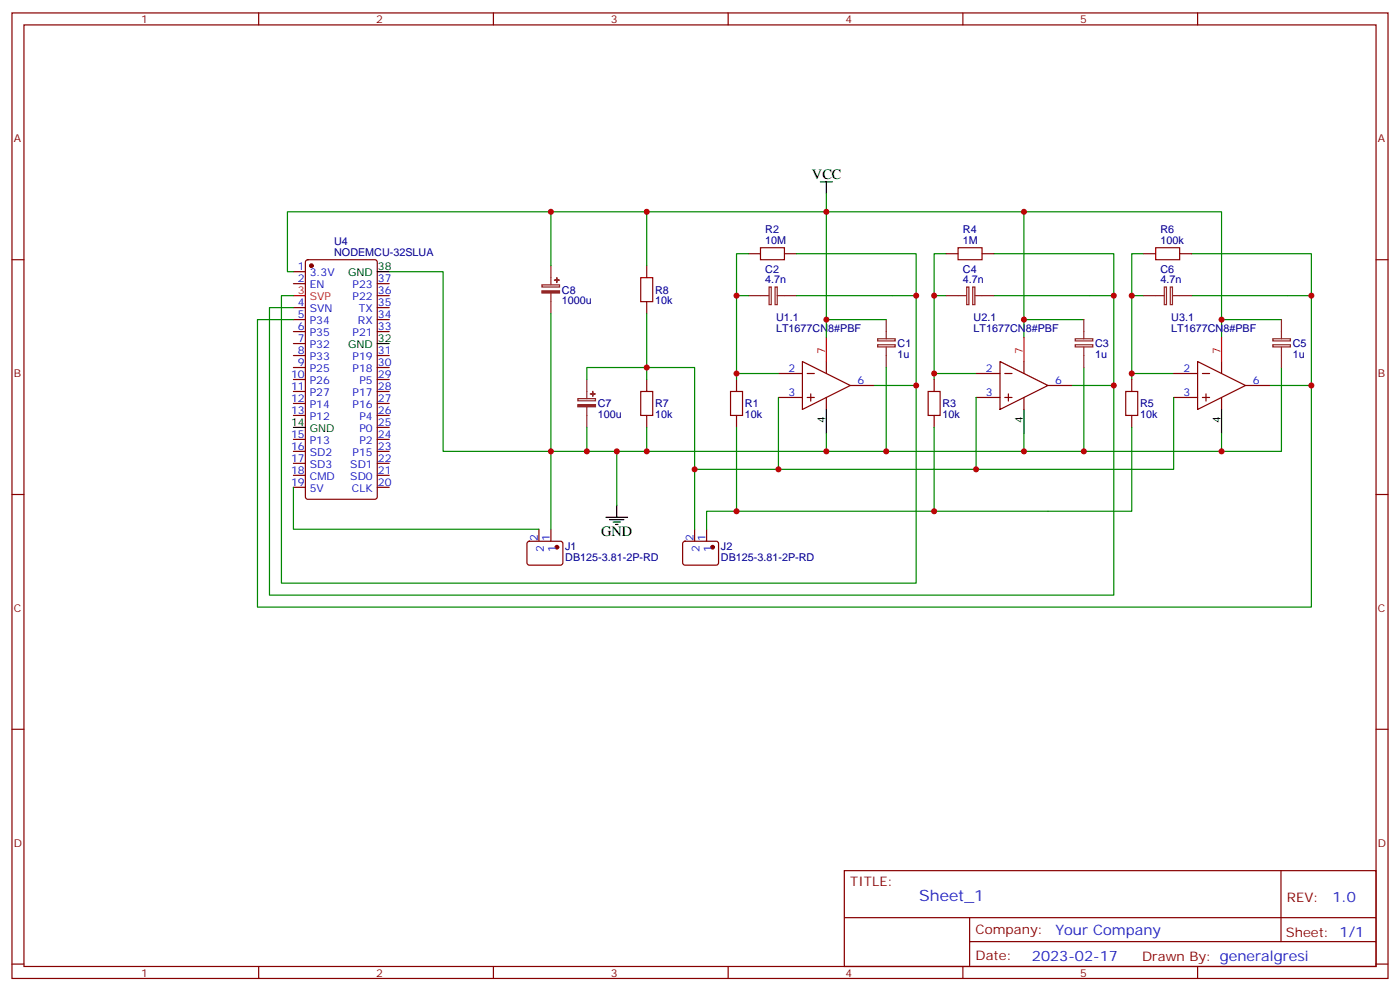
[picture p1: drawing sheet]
<svg xmlns="http://www.w3.org/2000/svg" width="412mm" height="292mm" viewBox="0 0 412 292" stroke-linecap="round" stroke-linejoin="round" font-family="sans-serif">
<g fill="none" stroke="#870000" stroke-width=".35">
<path d="M3.5 3.8h405.4v284.3h-405.4zM7.1 7.3h398.2v277.3h-398.2zM76.2 3.8v3.5M145.3 3.8v3.5M214.5 3.8v3.5M283.6 3.8v3.5M352.8 3.8v3.5M3.5 76.5h3.6M90.2 76.7l.5-.2h19.7l.7 .4v69.4l-.4 .7h-20l-.7-.4v-69.4zM190.5 78.2v3.6M220.5 74.7h3.5M231.1 74.7h3.5"/>
<path d="M278.7 74.7h3.5M289.3 74.7h3.5M336.9 74.7h3.5M347.5 74.7h3.5M405.3 76.5h3.6M86.4 80h3.6M86.4 83.5h3.6M86.4 90.6h3.6M86.4 94.1h3.6M86.4 97.6h3.6M111.1 83.5h3.6M111.1 90.6h3.6"/>
<path d="M111.1 94.1h3.6M111.1 97.6h3.6M111.1 87.1h3.6M190.5 88.8v3.6M86.4 101.2h3.6M86.4 104.7h3.6M86.4 108.2h3.6M86.4 111.8h3.6M86.4 115.3h3.6M86.4 118.8h3.6M111.1 104.7h3.6M111.1 108.2h3.6"/>
<path d="M111.1 111.8h3.6M111.1 115.3h3.6M111.1 118.8h3.6M190.5 111.8v3.5M217 111.8v3.5M229.3 110h7.1M229.3 117.1h7.1M236.4 106.5l14.1 7-14.1 7.1zM237.8 110h2.1M237.8 117.1h2.1M238.8 116v2.1M243.4 106.5v3.5"/>
<path d="M243.4 117.1v3.5M250.5 113.5h7M275.2 111.8v3.5M287.5 110h7.1M287.5 117.1h7.1M294.6 106.5l14.1 7-14.1 7.1zM296 110h2.1M296 117.1h2.1M297 116v2.1M301.6 106.5v3.5M301.6 117.1v3.5M308.7 113.5h7"/>
<path d="M333.4 111.8v3.5M345.7 110h7.1M345.7 117.1h7.1M352.8 106.5l14.1 7-14.1 7.1zM354.2 110h2.1M354.2 117.1h2.1M355.2 116v2.1M359.8 106.5v3.5M359.8 117.1v3.5M366.9 113.5h7M86.4 122.3h3.6M86.4 129.4h3.6"/>
<path d="M86.4 132.9h3.6M86.4 136.5h3.6M86.4 140h3.6M111.1 122.3h3.6M111.1 129.4h3.6M111.1 132.9h3.6M111.1 136.5h3.6M111.1 140h3.6M111.1 125.9h3.6M190.5 122.3v3.6M217 122.3v3.6M275.2 122.3v3.6"/>
<path d="M333.4 122.3v3.6M3.5 145.6h3.6M86.4 143.5h3.6M111.1 143.5h3.6M155.5 159.6l.4-.2h9.5l.4 .7-.1 5.9-.6 .4h-9.4l-.5-.7v-5.6zM158.7 155.9v3.5M162.3 155.9v3.5M201.3 159.6l.5-.2h9.4l.5 .7-.1 5.9-.6 .4h-9.5l-.4-.7v-5.6zM204.6 155.9v3.5M208.1 155.9v3.5M405.3 145.6h3.6M3.5 214.8h3.6"/>
<path d="M405.3 214.8h3.6M248.7 256.4h156.6v28.2h-156.6zM377.3 256.4v20.9M248.7 270.2h156.5M285.6 277.3h119.6M285.6 270.2v14.2M3.5 283.9h3.6M76.2 284.6v3.5M145.3 284.6v3.5M214.5 284.6v3.5M283.6 284.6v3.5M352.8 284.6v3.5"/>
<path d="M405.3 283.9h3.6"/>
</g>
<g fill="none" stroke="#000" stroke-width=".35">
<path d="M241.7 53.6h3.5M243.4 53.6v3.5M111.1 80h3.6M111.1 101.2h3.6M86.4 125.9h3.6M243.4 120.6v7M301.6 120.6v7M359.8 120.6v7M178.5 152.3h6.4M179.6 153h4.2M180.6 153.7h2.1M181.3 154.4h.7"/>
<path d="M181.7 148.8v3.5"/>
</g>
<path d="M224 73h7.1v3.5h-7.1zM282.2 73h7.1v3.5h-7.1zM340.4 73h7.1v3.5h-7.1zM188.7 81.8h3.6v7h-3.6zM188.7 115.3h3.6v7h-3.6zM215.2 115.3h3.5v7h-3.5zM273.4 115.3h3.5v7h-3.5zM331.6 115.3h3.5v7h-3.5z" fill="none" stroke="#a10000" stroke-width=".35"/>
<g fill="none" stroke="#8c2424" stroke-width=".35">
<path d="M162.3 78.2v5.7M159.6 83.9h5.2v.6h-5.2zM162.3 86.4v6M220.5 87.1h6M226.6 84.5h.6v5.2h-.6zM228.3 84.5h.7v5.2h-.7zM229 87.1h5.6M258.5 99.8h5.2v.6h-5.2zM261.1 94.1v5.7M278.7 87.1h6M284.8 84.5h.6v5.2h-.6zM286.5 84.5h.7v5.2h-.7z"/>
<path d="M287.2 87.1h5.6M316.7 99.8h5.2v.6h-5.2zM319.3 94.1v5.7M336.9 87.1h6M343 84.5h.6v5.2h-.6zM344.7 84.5h.7v5.2h-.7zM345.4 87.1h5.6M374.9 99.8h5.2v.6h-5.2zM377.5 94.1v5.7M170.2 117.4h5.2v.6h-5.2zM172.9 111.8v5.6M172.9 119.9v6"/>
<path d="M258.5 101.5h5.2v.7h-5.2zM261.1 102.2v6M316.7 101.5h5.2v.7h-5.2zM319.3 102.2v6M374.9 101.5h5.2v.7h-5.2zM377.5 102.2v6"/>
</g>
<g fill="#8c2424" stroke="#8c2424" stroke-width=".35">
<path d="M170.2 119.2h5.2v.6h-5.2z"/>
<path d="M173.9 116h1.4z"/>
<path d="M174.6 115.3v1.4z"/>
<path d="M159.6 85.7h5.2v.6h-5.2z"/>
<path d="M163.3 82.5h1.4z"/>
<path d="M164 81.8v1.4z"/>
</g>
<path d="M86.4 87.1h3.6M243.4 99.4v7.1M301.6 99.4v7.1M359.8 99.4v7.1" fill="none" stroke="#f00" stroke-width=".35"/>
<g fill="none" stroke="#008700" stroke-width=".35">
<path d="M243.4 57.1v42.3M162.3 78.2v-15.8h28.2v15.8M162.3 62.4h-77.6v17.6h1.7M190.5 62.4h111.1v31.7M220.5 74.7h-3.5v35.3M234.6 74.7h35.3v38.8h-12.4M278.7 74.7h-3.5v35.3M292.8 74.7h35.3v38.8h-12.4M301.6 62.4h58.2v31.7M336.9 74.7h-3.5v35.3M351 74.7h35.3v38.8h-12.4M86.4 87.1h-3.5v84.6h187v-58.2"/>
<path d="M86.4 90.6h-7v84.7h248.7v-61.8M86.4 94.1h-10.6v84.7h310.5v-65.3M114.7 80h15.8v52.9h31.8v23M162.3 92.4v40.5h10.6M190.5 92.4v19.4M217 87.1h3.5M234.6 87.1h35.3M243.4 94.1h17.7M275.2 87.1h3.5M292.8 87.1h35.3M319.3 94.1h-17.7v5.3M333.4 87.1h3.5"/>
<path d="M351 87.1h35.3M377.5 94.1h-17.7v5.3M172.9 111.8v-3.6h31.7v47.7M229.3 110h-12.3v1.8M229.3 117.1v21.1h-24.7M261.1 108.2v24.7h-17.7M287.5 110h-12.3v1.8M287.5 117.1v21.1h-58.2M319.3 108.2v24.7h-58.2M345.7 110h-12.3v1.8M345.7 117.1v21.1h-58.2M377.5 108.2v24.7h-58.2"/>
<path d="M172.9 125.9v7h17.6v-7M181.7 132.9v15.9M217 125.9v24.7M243.4 127.6v5.3h-52.9M275.2 125.9v24.7M301.6 127.6v5.3M333.4 125.9v24.7h-125.3v5.3M359.8 127.6v5.3M86.4 143.5v12.4h72.3"/>
</g>
<g fill="#870000" stroke="#870000" stroke-width=".35">
<circle cx="209.9" cy="161.1" r=".53"/>
<circle cx="164" cy="161.1" r=".53"/>
<circle cx="91.7" cy="78.2" r=".53"/>
</g>
<g fill="#c00">
<circle cx="172.9" cy="132.9" r=".88"/>
<circle cx="190.5" cy="108.2" r=".88"/>
<circle cx="190.5" cy="132.9" r=".88"/>
<circle cx="217" cy="110" r=".88"/>
<circle cx="217" cy="87.1" r=".88"/>
<circle cx="217" cy="150.6" r=".88"/>
<circle cx="204.6" cy="138.2" r=".88"/>
<circle cx="269.9" cy="87.1" r=".88"/>
<circle cx="243.4" cy="132.9" r=".88"/>
<circle cx="243.4" cy="94.1" r=".88"/>
<circle cx="328.1" cy="87.1" r=".88"/>
<circle cx="275.2" cy="87.1" r=".88"/>
<circle cx="275.2" cy="110" r=".88"/>
<circle cx="386.3" cy="87.1" r=".88"/>
<circle cx="333.4" cy="87.1" r=".88"/>
<circle cx="333.4" cy="110" r=".88"/>
<circle cx="261.1" cy="132.9" r=".88"/>
<circle cx="319.3" cy="132.9" r=".88"/>
<circle cx="301.6" cy="132.9" r=".88"/>
<circle cx="359.8" cy="132.9" r=".88"/>
<circle cx="275.2" cy="150.6" r=".88"/>
<circle cx="229.3" cy="138.2" r=".88"/>
<circle cx="287.5" cy="138.2" r=".88"/>
<circle cx="243.4" cy="62.4" r=".88"/>
<circle cx="359.8" cy="94.1" r=".88"/>
<circle cx="190.5" cy="62.4" r=".88"/>
<circle cx="162.3" cy="132.9" r=".88"/>
<circle cx="181.7" cy="132.9" r=".88"/>
<circle cx="301.6" cy="94.1" r=".88"/>
<circle cx="301.6" cy="62.4" r=".88"/>
<circle cx="269.9" cy="113.5" r=".88"/>
<circle cx="328.1" cy="113.5" r=".88"/>
<circle cx="386.3" cy="113.5" r=".88"/>
<circle cx="162.3" cy="62.4" r=".88"/>
</g>
<text font-size="4.6" fill="#00f" x="270.8" y="265.4">Sheet_1</text>
<g font-size="4.2">
<text x="239.2" y="52.8">VCC</text>
<text x="177.1" y="158">GND</text>
</g>
<g font-size="4.2" fill="#00f">
<text x="392.5" y="265.7">1.0</text>
<text x="310.9" y="275.2">Your Company</text>
<text x="304" y="283">2023-02-17</text>
</g>
<g font-size="3.9" fill="#800">
<text x="250.5" y="261">TITLE:</text>
<text x="379.1" y="265.7">REV:</text>
<text x="287.4" y="275.2">Company:</text>
<text x="378.7" y="275.8">Sheet: 1/1</text>
<text x="287.4" y="282.9">Date:</text>
<text x="336.4" y="282.9">Drawn By: generalgresi</text>
</g>
<g font-size="3.2" fill="#800">
<text x="41.6" y="6.8">1</text>
<text x="110.8" y="6.8">2</text>
<text x="179.9" y="6.8">3</text>
<text x="249.1" y="6.8">4</text>
<text x="318.2" y="6.8">5</text>
<text x="4.1" y="41.9">A</text>
<text x="405.9" y="41.9">A</text>
<text x="4.1" y="111.1">B</text>
<text x="405.9" y="111.1">B</text>
<text x="4.1" y="180.2">C</text>
<text x="405.9" y="180.2">C</text>
<text x="4.1" y="249.3">D</text>
<text x="405.9" y="249.3">D</text>
<text x="41.6" y="287.6">1</text>
<text x="110.8" y="287.6">2</text>
<text x="179.9" y="287.6">3</text>
<text x="249.1" y="287.6">4</text>
<text x="318.2" y="287.6">5</text>
</g>
<g font-size="3.2" fill="#000080">
<text x="225.4" y="71.9">10M</text>
<text x="225.4" y="68.7">R2</text>
<text x="283.6" y="71.9">1M</text>
<text x="283.6" y="68.7">R4</text>
<text x="341.9" y="71.9">100k</text>
<text x="341.9" y="68.7">R6</text>
<text x="98.4" y="75.3">NODEMCU-32SLUA</text>
<text x="98.4" y="72.1">U4</text>
<text x="225.4" y="83.5">4.7n</text>
<text x="225.4" y="80.3">C2</text>
<text x="283.6" y="83.5">4.7n</text>
<text x="283.6" y="80.3">C4</text>
<text x="341.9" y="83.5">4.7n</text>
<text x="341.9" y="80.3">C6</text>
<text x="165.5" y="89.7">1000u</text>
<text x="165.5" y="86.4">C8</text>
<text x="193" y="89.7">10k</text>
<text x="193" y="86.4">R8</text>
<text x="228.6" y="94.4">U1.1</text>
<text x="286.8" y="94.4">U2.1</text>
<text x="345" y="94.4">U3.1</text>
<text x="228.6" y="97.6">LT1677CN8#PBF</text>
<text x="286.8" y="97.6">LT1677CN8#PBF</text>
<text x="345" y="97.6">LT1677CN8#PBF</text>
<text x="264.4" y="105.5">1u</text>
<text x="264.4" y="102.3">C1</text>
<text x="322.6" y="105.5">1u</text>
<text x="322.6" y="102.3">C3</text>
<text x="380.8" y="105.5">1u</text>
<text x="380.8" y="102.3">C5</text>
<text x="176.1" y="119.9">C7</text>
<text x="193" y="119.9">R7</text>
<text x="219.4" y="120">R1</text>
<text x="277.6" y="120">R3</text>
<text x="335.8" y="120">R5</text>
<text x="176.1" y="123.2">100u</text>
<text x="193" y="123.2">10k</text>
<text x="219.4" y="123.1">10k</text>
<text x="277.6" y="123.1">10k</text>
<text x="335.8" y="123.1">10k</text>
<text x="166.5" y="161.9">J1</text>
<text x="212.4" y="161.9">J2</text>
<text x="166.5" y="165.1">DB125-3.81-2P-RD</text>
<text x="212.4" y="165.1">DB125-3.81-2P-RD</text>
</g>
<g font-size="3.2" fill="#00f">
<text x="87.8" y="79.7">1</text>
<text x="87.8" y="83.2">2</text>
<text x="91.3" y="81.4">3.3V</text>
<text x="111.3" y="83.2">37</text>
<text x="91.3" y="84.9">EN</text>
<text x="103.9" y="88.5">P22</text>
<text x="103.9" y="84.9">P23</text>
<text x="111.3" y="86.7">36</text>
<text x="87.8" y="90.2">4</text>
<text x="87.8" y="93.8">5</text>
<text x="91.3" y="92">SVN</text>
<text x="91.3" y="95.5">P34</text>
<text x="105.4" y="95.5">RX</text>
<text x="105.7" y="92">TX</text>
<text x="111.3" y="93.8">34</text>
<text x="111.3" y="90.2">35</text>
<text x="87.8" y="97.3">6</text>
<text x="87.8" y="100.8">7</text>
<text x="91.3" y="99.1">P35</text>
<text x="103.9" y="99.1">P21</text>
<text x="111.3" y="97.3">33</text>
<text x="87.8" y="104.4">8</text>
<text x="87.8" y="107.9">9</text>
<text x="91.3" y="102.6">P32</text>
<text x="91.3" y="106.1">P33</text>
<text x="103.9" y="106.1">P19</text>
<text x="111.3" y="107.9">30</text>
<text x="111.3" y="104.4">31</text>
<text x="85.7" y="111.4">10</text>
<text x="91.3" y="109.6">P25</text>
<text x="91.3" y="113.2">P26</text>
<text x="103.9" y="109.6">P18</text>
<text x="105.9" y="113.2">P5</text>
<text x="111.3" y="111.4">29</text>
<text x="232.2" y="109.6">2</text>
<text x="252.6" y="113.2">6</text>
<text x="290.4" y="109.6">2</text>
<text x="310.8" y="113.2">6</text>
<text x="348.6" y="109.6">2</text>
<text x="369" y="113.2">6</text>
<text x="85.7" y="114.9">11</text>
<text x="85.7" y="118.5">12</text>
<text x="91.3" y="116.7">P27</text>
<text x="103.9" y="116.7">P17</text>
<text x="111.3" y="118.5">27</text>
<text x="111.3" y="114.9">28</text>
<text x="232.2" y="116.7">3</text>
<text x="290.4" y="116.7">3</text>
<text x="348.6" y="116.7">3</text>
<text x="85.7" y="122">13</text>
<text x="91.3" y="120.2">P14</text>
<text x="91.3" y="123.8">P12</text>
<text x="103.9" y="120.2">P16</text>
<text x="105.9" y="123.8">P4</text>
<text x="111.3" y="125.5">25</text>
<text x="111.3" y="122">26</text>
<text x="85.7" y="129">15</text>
<text x="91.3" y="130.8">P13</text>
<text x="105.9" y="130.8">P2</text>
<text x="105.9" y="127.3">P0</text>
<text x="111.3" y="129">24</text>
<text x="85.7" y="132.6">16</text>
<text x="85.7" y="136.1">17</text>
<text x="91.3" y="134.3">SD2</text>
<text x="91.3" y="137.9">SD3</text>
<text x="103.2" y="137.9">SD1</text>
<text x="103.9" y="134.3">P15</text>
<text x="111.3" y="136.1">22</text>
<text x="111.3" y="132.6">23</text>
<text x="85.7" y="139.6">18</text>
<text x="85.7" y="143.2">19</text>
<text x="91.3" y="141.4">CMD</text>
<text x="103.2" y="141.4">SD0</text>
<text x="111.3" y="143.2">20</text>
<text x="111.3" y="139.6">21</text>
<text x="91.3" y="144.9">5V</text>
<text x="103.6" y="144.9">CLK</text>
<text x="158.4" y="159.2" transform="rotate(-90 158.4 159.2)">2</text>
<text x="161.9" y="159.2" transform="rotate(-90 161.9 159.2)">1</text>
<text x="204.3" y="159.2" transform="rotate(-90 204.3 159.2)">2</text>
<text x="207.8" y="159.2" transform="rotate(-90 207.8 159.2)">1</text>
<text x="160.2" y="162.7" transform="rotate(-90 160.2 162.7)">2</text>
<text x="163.7" y="162.7" transform="rotate(-90 163.7 162.7)">1</text>
<text x="206" y="162.7" transform="rotate(-90 206 162.7)">2</text>
<text x="209.5" y="162.7" transform="rotate(-90 209.5 162.7)">1</text>
</g>
<g font-size="3.2">
<text x="102.5" y="81.4">GND</text>
<text x="111.3" y="79.7">38</text>
<text x="111.3" y="100.8">32</text>
<text x="102.5" y="102.6">GND</text>
<text x="85.7" y="125.5">14</text>
<text x="243.1" y="124.7" transform="rotate(-90 243.1 124.7)">4</text>
<text x="301.3" y="124.7" transform="rotate(-90 301.3 124.7)">4</text>
<text x="359.5" y="124.7" transform="rotate(-90 359.5 124.7)">4</text>
<text x="91.3" y="127.3">GND</text>
</g>
<g font-size="3.2" fill="#f00">
<text x="87.8" y="86.7">3</text>
<text x="91.3" y="88.5">SVP</text>
<text x="243.1" y="104.4" transform="rotate(-90 243.1 104.4)">7</text>
<text x="301.3" y="104.4" transform="rotate(-90 301.3 104.4)">7</text>
<text x="359.5" y="104.4" transform="rotate(-90 359.5 104.4)">7</text>
</g>
</svg>
